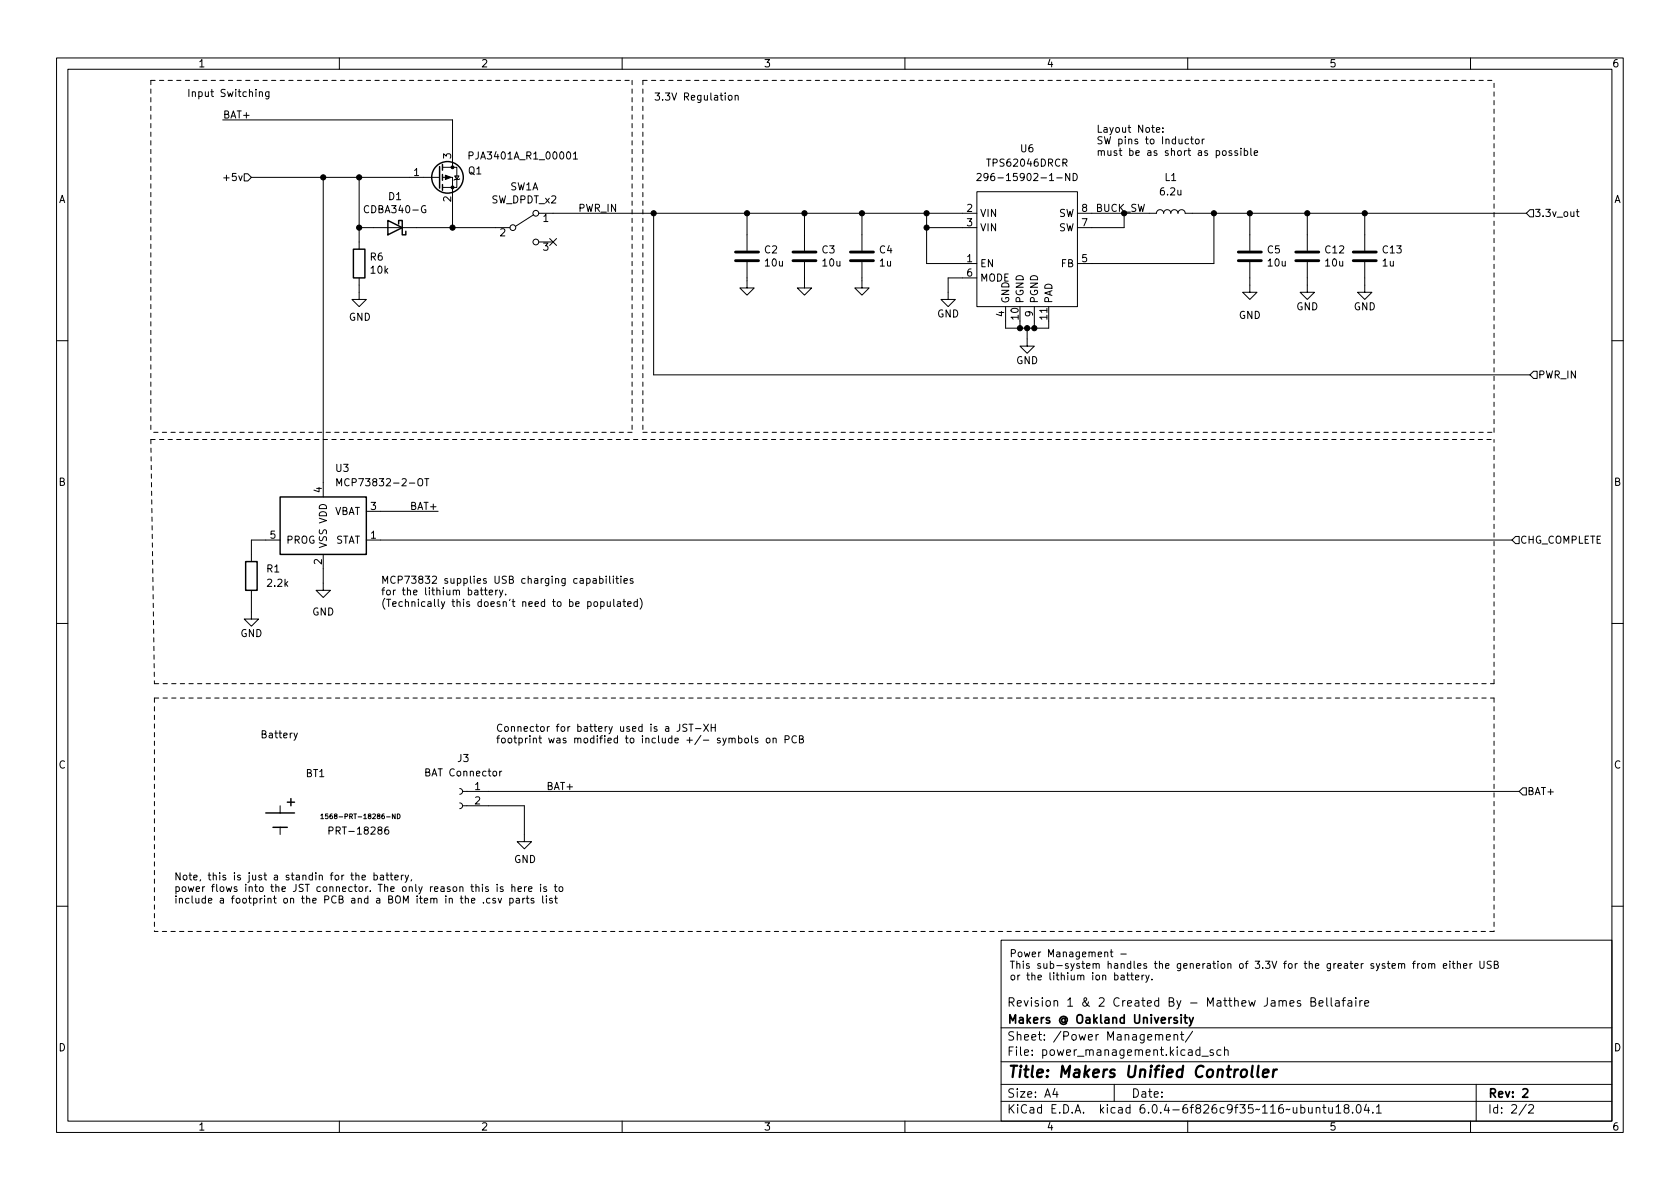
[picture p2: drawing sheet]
<svg xmlns="http://www.w3.org/2000/svg" width="297mm" height="210mm" viewBox="0 0 297 210" stroke-linecap="round" stroke-linejoin="round" font-family="sans-serif">
<g fill="none" stroke="#000" stroke-width=".18">
<path d="M10 10.2h277v190.1h-277zM12 12.2h273v186.1h-273zM45.9 16.3l.1-.1 .3 .1 .1 .8M45.9 16.2v.9M47.6 16.2v1.1l-.3 .2-.3-.1M47.6 16.3l-.4-.1-.3 .3 .2 .5h.5M60 10.2v2M110 10.2v2M128.9 16.9h.3l.2 .2v.4l-.2 .2-.3-.1-.1-.1zM130 17l.2-.1h.3v.8M130 16.9v.8M160 10.2v2"/>
<path d="M210 10.2v2M260 10.2v2M39.4 21.2h40.6v8.4M43.2 30.7h.6l.6 .7-.6 .6h-.6zM44.4 31.4h33.3M57.1 31.4v56.5M63.5 31.4v12.7M75.2 36.4a.59 .59 0 0 0-.7 .6 .59 .59 0 0 0 .7 .6l.1-.5h-.2M78.2 31.4h1.8v8.9M78.2 29.6h2.6v3.5h-2.6M80.4 31.1h.8l-.4 .6zM81.3 31.6l-.1 .1h-.8l-.1 .2"/>
<path d="M82.9 27.5h.6l.2-.2-.1-.3-.7-.1v1.2M94.4 38l-3.2 2M95.2 37.7h77.5M101.4 27.2l.3-.3v1.2M101.4 28.1h.7M115.6 37.7v28.6h154.9M132.1 37.7v6.6M142.2 37.7v6.6M152.4 37.7v6.6M163.8 37.7v8.9h8.9M172.7 33.9h17.8v20.3h-17.8zM172.8 30.8l.4-.1 .3 .3-.8 .9h.8"/>
<path d="M174.7 31.2l-.3 .3-.3-.1-.1-.2 .1-.5h.3l.2 .1a.84 .84 0 0 1-.3 1.1h-.2M189.1 30.7v1.2l-.7-1.2v1.2M189.7 30.7a.64 .64 0 0 1 .8 .6 .64 .64 0 0 1-.8 .6zM190.5 37.7h14a.64 .64 0 0 1 .6-.6 .64 .64 0 0 1 .6 .6 .64 .64 0 0 1 .7-.6 .64 .64 0 0 1 .6 .6 .64 .64 0 0 1 .6-.6 .64 .64 0 0 1 .7 .6 .64 .64 0 0 1 .6-.6 .64 .64 0 0 1 .6 .6h60.4M198.8 37.7v2.6h-8.3M204.5 23l.6-.1-.1-.3h-.4l-.1 .1v.6h.5M205.6 23.3v.1M205.6 22.6v.1M210.1 24.7l-.3-.1-.3 .2 .2 .6h.4M210.5 24.6h.5M210.7 24.2v1.1l.3 .1M211.5 24.7l.3-.1 .2 .2v.4l-.2 .2h-.3l-.1-.2z"/>
<path d="M212.6 24.6v.8M212.9 24.6l-.3 .2M214.6 37.7v8.9h-24.1M216.3 26.7l.3-.1 .2 .3v.3l-.2 .3-.3-.1-.2-.2zM217.8 26.7l-.3-.1-.2 .2v.2l.5 .1v.3h-.5M218.8 26.7l-.3-.1-.2 .2 .1 .2 .4 .1v.3h-.5M219.4 26.2v.1M219.4 26.6v.9M220 26.7l.4-.1 .2 .3-.1 .5h-.5M220 26.2v1.3M221 37.7v6.6M221.2 26.2v1.1l.1 .2"/>
<path d="M221.8 27.1l.6-.2-.1-.2-.4-.1-.1 .2v.6h.5M231.1 37.7v6.6M241.3 37.7v6.6M270.5 37.1h.6v1.2h-.6l-.6-.6zM278.7 37.4h.5M278.9 37v1.1l.3 .2M63.5 49.1v3.9h1.3l-1.3 1.2-1.3-1.2h1.3M63.5 40.3h26.7M95.2 42.8h2.6M97.2 42.2l1.2 1.2M98.4 42.2l-1.2 1.2M132.1 46.3v4.6h1.2l-1.2 1.3-1.3-1.3h1.3"/>
<path d="M142.2 46.3v4.6h1.3l-1.3 1.3-1.2-1.3h1.2M152.4 46.3v4.6h1.3l-1.3 1.3-1.3-1.3h1.3M163.8 40.3h8.9M172.7 49.1h-5.1v3.9h1.3l-1.3 1.2-1.2-1.2h1.2M177.8 54.2v3.8h7.6v-3.8M180.3 56.8v1.2M181.6 58v3.2h1.3l-1.3 1.3-1.3-1.3h1.3M182.9 54.2v3.8M221 46.3v5.4h1.2l-1.2 1.3-1.3-1.3h1.3M231.1 46.3v5.4h1.3l-1.3 1.3-1.2-1.3h1.2M241.3 46.3v5.4h1.3l-1.3 1.3-1.3-1.3h1.3M10 60.2h2"/>
<path d="M271.1 65.7h.7v1.2h-.7l-.6-.6zM285 60.2h2M49.5 95.5h-5.1v3.8M57.1 98v6.4h1.3l-1.3 1.3-1.2-1.3h1.2M59.6 85.9v-1.3l.4 .9 .4-.9v1.3M64.8 95.5h202.5M64.8 90.4h12.7M75.1 84.6h.7M75.5 84.6v1.3M268 94.9h.6v1.2h-.6l-.7-.6zM10 110.2h2M44.4 104.4v5.1h1.3l-1.3 1.2-1.2-1.2h1.2"/>
<path d="M84.9 104.4h.5M85.1 103.9v1.1l.3 .2M85.7 104.4h.4M85.8 103.9v1.1l.3 .2M86.5 104.8l.6-.1-.1-.3h-.3l-.2 .1 .1 .6h.4M87.6 104.4v.8M88 104.4l-.4 .2M88.3 104.4l.3 .8M88.9 104.4l-.4 1.1-.2 .1M89.4 105.1v.1M103.7 102.4l.4-.1 .2 .2-.1 .6h-.5M103.9 106.5l.4-.1 .2 .2-.1 .6h-.5"/>
<path d="M104.9 102.4h.5v.8M105.1 106.5l.3-.1 .3 .2v.4l-.3 .2h-.3l-.1-.2zM105.4 102.6l-.4 .1-.2 .2 .2 .3 .4-.1M106 102.4l.4-.1 .2 .2-.1 .6h-.5M106 101.9v1.3M106.2 106.5l.4-.1 .2 .2-.1 .6h-.5M106.2 106.4v1.3M107.2 101.9v.1M107.2 102.3v.9M107.4 106.4v.8h.3l.2-.1M107.8 101.9v1.1l.2 .2M107.9 106.4v.8"/>
<path d="M108.4 101.9v.1M108.4 102.3v.9M108.5 106v1.1l.2 .1M108.9 102.3h.5M109.1 101.9v1.1l.3 .2M109.2 106.5h.5v.7M109.7 106.7l-.4 .1-.2 .1 .2 .3h.4M109.8 101.9v.1M109.8 102.3v.9M110.1 106.4h.5M110.3 102.7l.6-.1v-.2l-.4-.1-.2 .2 .1 .6h.5M110.3 106v1.1l.3 .1"/>
<path d="M111 106.8l.6-.1-.1-.2-.3-.1-.2 .2 .1 .6h.4M111.9 102.4l-.3-.1-.2 .2 .1 .2 .4 .1v.3h-.5M112.7 106.5l-.4-.1-.2 .2 .1 .6h.5M112.7 106v1.2M113.2 105.8a1.46 1.46 0 0 1 0 1.9M285 110.2h2M52 129.6l.3 .9M52.6 129.6l-.4 1.2-.2 .1M81.3 139.4l.3 .2 .2 .3-.2 .4-.3 .2M81.8 139.9h186.8M88.4 136.4v.8M88.7 136.4l-.3 .2"/>
<path d="M120.2 128.1v.9a.41 .41 0 0 1-.5 .3M121.5 128.1h-.5l-.2 .1v.3l.5 .3 .2 .3-.3 .2h-.5M121.8 128.1h.7M122.2 128.1v1.2M123 128.8h.9M124.4 128.1l.9 1.2M125.3 128.1l-.9 1.2M125.7 128.1v1.2M125.7 128.7h.8M126.5 128.1v1.2M129.4 130.7l.2-.2 .3 .1 .1 .8M130.6 130.6l.3-.1 .3 .3-.1 .5h-.5"/>
<path d="M130.6 130.1v1.3M131.8 130.6l.3-.1 .2 .3v.3l-.2 .3-.3-.1-.1-.2zM132.9 130.1v1.1l.2 .2M134 130.6l-.3-.1-.2 .2v.2l.5 .1v.3h-.5M135.6 130.6l.3-.1 .2 .3v.3l-.2 .3-.3-.1-.1-.2zM136.7 130.6l.2-.1 .3 .1v.8M136.7 130.5v.9M138.8 130.8l.6-.1 .1-.2v-.3l-.7-.1v1.3M140.8 130.2a.6 .6 0 0 0-.8 .4 .6 .6 0 0 0 .6 .8l.2-.1M141.3 130.7l.6-.1 .1-.1v-.3l-.7-.1v1.3h.5l.2-.1 .1-.4-.3-.2M269.2 139.3h.7v1.3h-.7l-.6-.7zM49.5 142.5v1.3"/>
<path d="M49.5 146.3v1.3M56.7 144.2l.3-.3v.9M56.7 144.8h.5M58 143.9h-.4l-.1 .4h.4l.1 .4h-.5M58.2 146.9l.6-.1 .1-.1-.1-.3-.6-.2v1.3M62.9 154.9l.2-.1h.3l.1 .8M64 155.2l.6-.1v-.3h-.4l-.2 .1 .1 .6h.5M66.1 154.8h.4l.2 .2-.1 .5h-.5M66.1 154.3v1.3M67.3 154.8h.5v.8M67.8 155.1h-.4l-.2 .2 .2 .3 .4-.1M68.2 154.8h.5"/>
<path d="M68.4 154.3v1.1l.3 .2M68.6 146.2l-.3 .1a.85 .85 0 0 0 0 1.2l.4-.1 .1-.4-.3-.3-.4 .1-.1 .2M69 154.8h.5M69.2 154.3v1.1l.3 .2M69.8 155.2l.6-.1v-.3h-.4l-.2 .1 .1 .6h.5M69.9 143.9v.9l-.5-.9v.9M70.3 143.9a.42 .42 0 0 1 .4 .5 .42 .42 0 0 1-.4 .4zM71 154.8v.8M71.3 154.8l-.3 .2M71.6 154.8l.3 .8M72.2 154.8l-.4 1.1-.2 .1M72.8 155.5l-.1 .3"/>
<path d="M81.3 142l.3 .1 .2 .4-.2 .3-.3 .2M81.8 142.5h10.9v6.3h1.3l-1.3 1.3-1.3-1.3h1.3M83.4 159.3l.6-.2-.1-.2-.4-.1-.1 .2v.6h.5M85.3 156.4v.1M85.3 156.8v.8M85.5 159.6v.1M86.3 156.9l-.3-.1-.2 .2 .1 .2 .4 .1v.3h-.5M86.6 158.9l-.3-.1-.3 .3 .1 .5h.5M87.6 158.9l-.3-.1-.2 .2 .1 .2 .4 .1v.3h-.5M87.9 156.4v.1M87.9 156.8v.8M88.1 158.8l.3 .9 .3-.9"/>
<path d="M88.9 156.9l-.3-.1-.2 .2 .1 .2 .4 .1v.3h-.5M90.1 158.9l.4-.1 .2 .3-.1 .5h-.5M90.1 158.8v1.3M90.5 156.9l.2-.1 .3 .1v.7M90.5 156.4v1.2M91.3 158.9h.5v.8M91.6 157.2l.6-.1-.1-.2-.3-.1-.2 .2v.6h.5M91.8 159.1l-.4 .1-.2 .2 .2 .3 .4-.1M92.4 158.8v.9M92.7 156.8v.8M92.8 158.8l-.4 .3M93 158.8h.5"/>
<path d="M93.1 156.8l-.4 .2M93.2 158.4v1.1l.3 .2M93.5 157.2l.6-.1-.1-.2-.4-.1-.1 .2v.6h.5M94.4 158.9l-.3-.1-.2 .2v.2l.5 .1v.3h-.5M95.6 156.4v.1M95.6 156.8v.8M95.9 158.4v1.1l.2 .2M96.6 156.9l-.3-.1-.2 .2 .1 .2 .4 .1v.3h-.5M96.6 158.4v.1M96.6 158.8v.9M97.6 158.9l-.3-.1-.1 .2v.2l.4 .1v.3h-.4M98 156.8h.5"/>
<path d="M98.1 158.8h.4M98.2 156.4v1.1l.3 .1M98.2 158.4v1.1l.3 .2M99 156.9l.3-.1 .2 .2v.4l-.2 .2h-.3l-.2-.2zM10 160.2h2M177 166.3h108v32h-108zM196.3 168.3h.5M196.5 167.9v1.1l.3 .2M198.2 168.7h.9M198.2 172.5h.5l.1 .8M198.8 172.7l-.5 .1-.1 .2 .1 .3 .5-.1M199.2 172.4h.5"/>
<path d="M199.4 172v1.1l.3 .2M199.9 172.4h.5M200.1 172v1.1l.3 .2M200.8 172.9l.6-.2-.1-.2-.4-.1-.1 .2v.6h.5M201.9 172.4v.9M202.3 172.4l-.4 .3M202.6 172.4l.3 .9M203.2 172.4l-.4 1.2-.2 .1M203.7 173.2v.1M229.9 177l-.3-.1-.2 .2v.3l.5 .1v.4h-.5M231.8 177.1h.6l.2-.2-.2-.4-.6-.1v1.5h.6l.2-.3a.39 .39 0 0 0-.3-.5M233.2 177.4l.7-.1v-.3l-.5-.1-.2 .2 .1 .8h.6"/>
<path d="M234.6 176.4v1.3l.2 .2M235.4 176.4v1.3l.2 .2M236.1 177h.6l.1 .9M236.8 177.3l-.5 .1a.29 .29 0 0 0-.2 .2 .29 .29 0 0 0 .2 .3h.5M237.3 176.9h.6M237.9 176.4l-.4 .2v1.3M238.4 177h.5l.1 .9M239 177.3l-.5 .1a.29 .29 0 0 0-.2 .2 .29 .29 0 0 0 .2 .3h.5M239.7 176.4v.2M239.7 176.9v1M240.4 176.9v1M240.9 176.9l-.3 .1-.2 .2"/>
<path d="M241.3 177.4l.7-.1-.1-.3-.4-.1-.2 .2 .1 .8h.5M247.3 170.5l.2-.1 .3 .1v.7M247.3 170.4v.8M247.8 170.6l.2-.2 .3 .1 .1 .7M249.8 170.4h.4M250.2 170l-.3 .1v1.1M250.7 170.4v.8M251 170.4l-.3 .2M251.5 170.5l.3-.1 .3 .2v.4l-.3 .2h-.3l-.1-.2zM252.6 170.5l.2-.1 .3 .1v.7M252.6 170.4v.8M253.1 170.6l.2-.2 .3 .1 .1 .7"/>
<path d="M255.2 170.8l.6-.1-.1-.2-.3-.1-.2 .2 .1 .6h.4M256.3 170v.1M256.3 170.4v.8M256.8 170.4h.5M256.9 170v1.1l.4 .1M257.7 170.5l.2-.1 .3 .1v.7M257.7 170v1.2M258.8 170.8l.6-.1-.1-.2-.4-.1-.1 .2v.6h.5M259.9 170.4v.8M260.3 170.4l-.4 .2M261.7 170v1l.2 .2h.3l.2-.2v-1M263.7 170h-.5l-.2 .1v.4l.5 .2 .2 .3-.3 .2h-.5"/>
<path d="M264.2 170.6l.5-.1 .2-.2-.1-.2-.6-.1v1.2h.5l.2-.1v-.3l-.3-.2M285 160.2h2M60 198.3v2M110 198.3v2M160 198.3v2M177 194.8h108M177 191.8h108M177 187.8h108M177 181.8h108M186.5 192.5l-.4 1h1M186.9 193v1M197 191.8v3"/>
<path d="M204.9 183.1l.2-.2 .4 .1 .1 .9M206.2 183.4l.7-.1v-.3l-.5-.1-.2 .2 .1 .8h.6M207.6 183.1l.2-.2 .3 .1 .1 .9M207.6 182.9v1M208.7 182.9h.6M208.9 182.4v1.3l.4 .2M210 198.3v2M210.9 182.4l-1.3 1.9M212.1 185.7l-.4-.1-.3 .3v.4l.2 .3h.5M212.1 185.1v1.5M212.5 186.8h1.1M214.5 185.7l-.4-.1-.2 .2 .1 .3 .5 .1v.4h-.6"/>
<path d="M215.9 185.7l-.5-.1-.3 .3v.4l.2 .3h.6M216.5 185.8l.2-.2 .4 .1v.9M216.5 185.1v1.5M232.7 196l.2-.2 .4 .1 .1 .9M232.7 195.8v1M233.9 195.8h.5M234.1 195.3v1.3l.3 .2M234.9 195.8l.1 1h.4l.2-.1M235.6 195.8v1M236.2 195.8l.4-.5v1.5M236.2 196.8h.9M237.9 196l-.3-.3 .1-.2 .2-.2 .5 .1 .1 .2-.1 .2-.6 .2-.2 .3 .1 .4 .2 .1h.3l.3-.3v-.2l-.3-.3"/>
<path d="M239.1 196.7v.1M240 195.4l.1-.1a.81 .81 0 0 1 .6 .7 .81 .81 0 0 1-.3 .8h-.1a.81 .81 0 0 1-.6-.6 .81 .81 0 0 1 .3-.8zM241.6 195.3l-.4 1h.9M241.9 195.8v1M242.7 196.7v.1M243.4 195.8l.4-.5v1.5M243.4 196.8h.8M260 198.3v2M261 191.8v6.5M269.9 195.3l-1.3 1.9M270.3 195.5l.6-.2 .2 .2 .1 .3-1 1h1"/>
<circle cx="94.7" cy="37.7" r=".51"/>
<circle cx="90.7" cy="40.3" r=".51"/>
<circle cx="94.7" cy="42.8" r=".51"/>
</g>
<path d="M208.8 179.4v.2M208.8 179.9v1M209.3 179.9h.6M209.6 179.4v1.3l.3 .2M210.3 179.9l.3 1M211 179.9l-.5 1.4-.2 .1M269.3 192.7l.5-.2 .3 .2v.3l-.9 1h.9" fill="none" stroke="#000" stroke-width=".3"/>
<path d="M221.5 188.5l-.2 1.7 .2 .3M222.5 188.5l-.2 1.7 .3 .3M223.3 189.8l1-.2-.1-.4-.1-.1-.6 .1-.2 1 .2 .3 .6-.1M225.2 189.1l-.2 1.4M225.8 189.1l-.4 .1-.2 .3" fill="none" stroke="#000" stroke-width=".4"/>
<g fill="none" stroke="#000" stroke-width=".25">
<path d="M68.6 39l2.5 1.3-2.5 1.2zM70.5 39.6v-.6h.6v2.5h.7v-.6M77.7 29.5v3.8M78.2 29.1v1M78.2 30.9v1M78.2 32.6v1M62.5 44.1h2v5h-2zM43.4 99.3h2.1v5.1h-2.1zM49.5 87.9h15.3v10.1h-15.3zM47 143.8h5.1M48.3 146.3h2.5M50.8 141.9h1.3"/>
<path d="M51.4 141.2v1.3"/>
<circle cx="79.1" cy="31.4" r="2.79"/>
</g>
<path d="M130 46.1h4.1M130 44.6h4.1M140.2 46.1h4.1M140.2 44.6h4.1M150.4 46.1h4M150.4 44.6h4M218.9 46.1h4.1M218.9 44.6h4.1M229.1 46.1h4.1M229.1 44.6h4.1M239.3 46.1h4M239.3 44.6h4" fill="none" stroke="#000" stroke-width=".51"/>
<g fill="#000" stroke="#000" stroke-width=".18">
<path d="M78.7 31l1.1 .4-1.1 .3z"/>
<circle cx="57.1" cy="31.4" r=".46"/>
<circle cx="63.5" cy="31.4" r=".46"/>
<circle cx="80" cy="33.1" r=".25"/>
<circle cx="80" cy="29.6" r=".25"/>
<circle cx="115.6" cy="37.7" r=".46"/>
<circle cx="132.1" cy="37.7" r=".46"/>
<circle cx="142.2" cy="37.7" r=".46"/>
<circle cx="152.4" cy="37.7" r=".46"/>
<circle cx="163.8" cy="37.7" r=".46"/>
<circle cx="214.6" cy="37.7" r=".46"/>
<circle cx="221" cy="37.7" r=".46"/>
<circle cx="231.1" cy="37.7" r=".46"/>
<circle cx="241.3" cy="37.7" r=".46"/>
<circle cx="63.5" cy="40.3" r=".46"/>
<circle cx="80" cy="40.3" r=".46"/>
<circle cx="163.8" cy="40.3" r=".46"/>
<circle cx="180.3" cy="58" r=".46"/>
<circle cx="181.6" cy="58" r=".46"/>
<circle cx="182.9" cy="58" r=".46"/>
</g>
<g fill="none" stroke="#000" stroke-width=".18" stroke-dasharray=".8 .8">
<path d="M26.7 14.2v62.2M26.7 14.2h85.1M111.8 14.2v62.2M113.7 14.2v62.2M113.7 14.2h150.5M26.7 77.7l.6 43.2M26.7 77.7h237.5M111.8 76.4h-85.1M113.7 76.4h150.5M264.2 76.4v-62.2M27.3 123.4v41.3M27.3 120.9h236.9"/>
<path d="M27.3 123.4h236.9M264.2 123.4v41.3M264.2 120.9v-43.2M264.2 164.7h-236.9"/>
</g>
<text font-size="2.8" x="178" y="190.6">Title: Makers Unified Controller</text>
<g font-size="2.1">
<text x="178" y="178">Revision 1 &amp; 2 Created By - Matthew James Bellafaire</text>
<text x="178" y="184">Sheet: /Power Management/</text>
<text x="178" y="181">Makers @ Oakland University</text>
<text x="178" y="186.7">File: power_management.kicad_sch</text>
<text x="178" y="196.9">KiCad E.D.A. kicad 6.0.4-6f826c9f35~116~ubuntu18.04.1</text>
<text x="178" y="194.1">Size: A4</text>
<text x="200" y="194.1">Date:</text>
<text x="263" y="194.1">Rev: 2</text>
<text x="263" y="196.9">Id: 2/2</text>
</g>
<g font-size="1.8">
<text x="35" y="11.9">1</text>
<text x="85" y="11.9">2</text>
<text x="135" y="11.9">3</text>
<text x="185" y="11.9">4</text>
<text x="235" y="11.9">5</text>
<text x="285" y="11.9">6</text>
<text x="33" y="17.1">Input Switching</text>
<text x="115.6" y="17.8">3.3V Regulation</text>
<text x="39.4" y="20.9">BAT+</text>
<text x="193.8" y="23.5">Layout Note:</text>
<text x="79.8" y="28" transform="rotate(-90 79.8 28)">3</text>
<text x="83.6" y="28.2">PJA3401A_R1_00001</text>
<text x="174.9" y="29.5">TPS62046DRCR</text>
<text x="180.5" y="26.9">U6</text>
<text x="193.8" y="25.5">SW pins to Inductor</text>
<text x="193.8" y="27.5">must be as short as possible</text>
<text x="10.3" y="35.9">A</text>
<text x="40.1" y="32">+5v</text>
<text x="68.7" y="35.4">D1</text>
<text x="73.2" y="31.1">1</text>
<text x="79.8" y="35.7" transform="rotate(-90 79.8 35.7)">2</text>
<text x="82.8" y="30.8">Q1</text>
<text x="86.9" y="36">SW_DPDT_x2</text>
<text x="90.2" y="33.6">SW1A</text>
<text x="175" y="32">296-15902-1-ND</text>
<text x="205.2" y="34.5">6.2u</text>
<text x="206" y="32">L1</text>
<text x="285.3" y="35.9">A</text>
<text x="64.8" y="37.7">CDBA340-G</text>
<text x="88.4" y="41.8">2</text>
<text x="96" y="39.2">1</text>
<text x="102.3" y="37.5">PWR_IN</text>
<text x="171" y="37.5">2</text>
<text x="171" y="40">3</text>
<text x="173.2" y="38.3">VIN</text>
<text x="173.2" y="40.9">VIN</text>
<text x="187.1" y="40.9">SW</text>
<text x="187.1" y="38.3">SW</text>
<text x="191.3" y="40">7</text>
<text x="191.3" y="37.5">8</text>
<text x="193.7" y="37.5">BUCK_SW</text>
<text x="271.2" y="38.3">3.3v_out</text>
<text x="65.5" y="46.1">R6</text>
<text x="96" y="44.3">3</text>
<text x="135.2" y="44.8">C2</text>
<text x="135.3" y="47.1">10u</text>
<text x="145.3" y="44.8">C3</text>
<text x="145.5" y="47.1">10u</text>
<text x="155.5" y="44.8">C4</text>
<text x="155.5" y="47.1">1u</text>
<text x="171" y="46.3">1</text>
<text x="173.2" y="47.2">EN</text>
<text x="187.6" y="47.2">FB</text>
<text x="191.3" y="46.3">5</text>
<text x="224.1" y="44.8">C5</text>
<text x="224.2" y="47.1">10u</text>
<text x="234.4" y="44.8">C12</text>
<text x="234.4" y="47.1">10u</text>
<text x="244.4" y="47.1">1u</text>
<text x="244.5" y="44.8">C13</text>
<text x="65.6" y="48.4">10k</text>
<text x="171" y="48.9">6</text>
<text x="173.2" y="49.8">MODE</text>
<text x="178.4" y="53.7" transform="rotate(-90 178.4 53.7)">GND</text>
<text x="181" y="53.7" transform="rotate(-90 181 53.7)">PGND</text>
<text x="183.5" y="53.7" transform="rotate(-90 183.5 53.7)">PGND</text>
<text x="186.1" y="53.7" transform="rotate(-90 186.1 53.7)">PAD</text>
<text x="61.7" y="56.7">GND</text>
<text x="165.7" y="56.1">GND</text>
<text x="177.5" y="56" transform="rotate(-90 177.5 56)">4</text>
<text x="180.1" y="56.5" transform="rotate(-90 180.1 56.5)">10</text>
<text x="182.6" y="56" transform="rotate(-90 182.6 56)">9</text>
<text x="185.2" y="56.5" transform="rotate(-90 185.2 56.5)">11</text>
<text x="219" y="56.4">GND</text>
<text x="229.2" y="54.9">GND</text>
<text x="239.3" y="54.9">GND</text>
<text x="179.6" y="64.4">GND</text>
<text x="271.9" y="66.9">PWR_IN</text>
<text x="59.4" y="83.4">U3</text>
<text x="10.3" y="85.9">B</text>
<text x="56.9" y="87.1" transform="rotate(-90 56.9 87.1)">4</text>
<text x="60.9" y="86">MCP73832-2-OT</text>
<text x="285.3" y="85.9">B</text>
<text x="47.8" y="95.2">5</text>
<text x="58.9" y="91.1">VBAT</text>
<text x="65.5" y="95.2">1</text>
<text x="65.5" y="90.2">3</text>
<text x="72.8" y="90.2">BAT+</text>
<text x="47.2" y="101.2">R1</text>
<text x="50.5" y="96.1">PROG</text>
<text x="56.9" y="99.8" transform="rotate(-90 56.9 99.8)">2</text>
<text x="57.8" y="97" transform="rotate(-90 57.8 97)">VSS VDD</text>
<text x="59.1" y="96.1">STAT</text>
<text x="268.7" y="96.1">CHG_COMPLETE</text>
<text x="47.4" y="103.8">2.2k</text>
<text x="67.3" y="103.2">MCP73832 supplies USB charging capabilities</text>
<text x="67.3" y="105.3">for the lithium battery.</text>
<text x="67.3" y="107.3">(Technically this doesn't need to be populated)</text>
<text x="42.5" y="112.6">GND</text>
<text x="55.2" y="108.8">GND</text>
<text x="46" y="130.5">Battery</text>
<text x="87.6" y="129.4">Connector for battery used is a JST-XH</text>
<text x="87.6" y="131.4">footprint was modified to include +/- symbols on PCB</text>
<text x="10.3" y="135.9">C</text>
<text x="54.1" y="137.4">BT1</text>
<text x="75.4" y="137.3">BAT Connector</text>
<text x="80.9" y="134.7">J3</text>
<text x="285.3" y="135.9">C</text>
<text x="84" y="139.7">1</text>
<text x="84" y="142.2">2</text>
<text x="96.9" y="139.7">BAT+</text>
<text x="270" y="140.6">BAT+</text>
<text x="58.9" y="147.6">PRT-18286</text>
<text x="30.7" y="155.7">Note, this is just a standin for the battery,</text>
<text x="90.9" y="152.6">GND</text>
<text x="30.7" y="157.7">power flows into the JST connector. The only reason this is here is to</text>
<text x="30.7" y="159.8">include a footprint on the PCB and a BOM item in the .csv parts list</text>
<text x="178.4" y="169.3">Power Management -</text>
<text x="178.4" y="171.3">This sub-system handles the generation of 3.3V for the greater system from either USB</text>
<text x="178.4" y="173.3">or the lithium ion battery.</text>
<text x="10.3" y="185.9">D</text>
<text x="285.3" y="185.9">D</text>
<text x="35" y="199.9">1</text>
<text x="85" y="199.9">2</text>
<text x="135" y="199.9">3</text>
<text x="185" y="199.9">4</text>
<text x="235" y="199.9">5</text>
<text x="285" y="199.9">6</text>
</g>
<text font-size="1.2" x="58.2" y="144.8">1568-PRT-18286-ND</text>
</svg>
